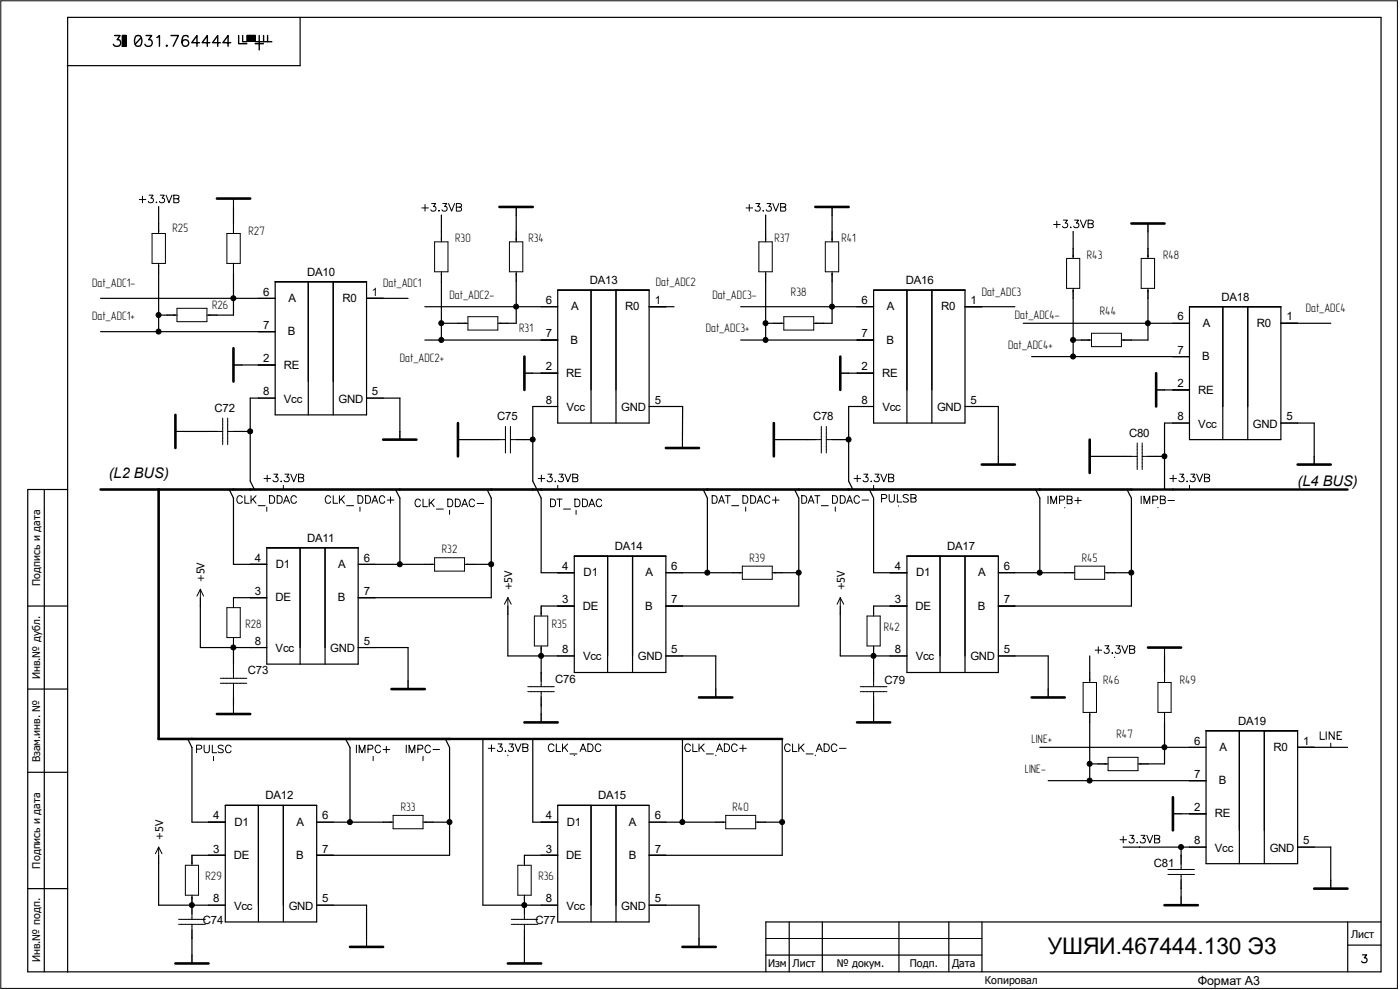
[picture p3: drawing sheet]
<svg xmlns="http://www.w3.org/2000/svg" width="297mm" height="210mm" viewBox="0 0 297 210" stroke-linecap="round" stroke-linejoin="round" font-family="sans-serif">
<g fill="none" stroke="#000" stroke-width=".25">
<path d="M63.7 3.7v10.2h-49.4M33.7 43.9v3.5M33.7 58v12.4M49.5 43.9v3.5M49.5 58v8.8h-3.5M58.4 59.8h19.4v28.2h-19.4zM65.4 59.8v28.2M70.7 59.8v28.2M93.6 45.7v3.5M93.6 59.8v12.3M109.5 59.8v8.8h-1.8M109.5 45.7v3.5"/>
<path d="M162.4 45.7v3.5M162.4 59.8v12.3M176.5 59.8v8.8h-1.7M176.5 45.7v3.5M227.7 49.2v3.5M243.5 49.2v3.5M21.3 63.3h37.1M21.3 70.4h37.1M33.7 66.8h1.7M51.3 77.4h7.1M77.8 63.3h8.8M90.1 65.1h28.2"/>
<path d="M90.1 72.1h28.2M93.6 68.6h3.6M113 79.2h5.3M118.3 61.6h19.4v28.1h-19.4zM125.4 61.6v28.1M130.7 61.6v28.1M137.7 65.1h5.3M157.1 65.1h28.2M157.1 72.1h28.2M162.4 68.6h1.8M180 79.2h5.3M185.3 61.6h19.4v28.1h-19.4z"/>
<path d="M192.4 61.6v28.1M197.7 61.6v28.1M204.7 65.1h10.6M217.1 68.6h35.2M218.9 75.6h33.4M227.7 72.1h1.7M227.7 63.3v12.3M243.5 63.3v8.8h-3.5M252.3 65.1h19.4v28.2h-19.4zM259.4 65.1v28.2M264.7 65.1v28.2M271.7 68.6h10.6"/>
<path d="M38.9 91.5h5.3M51.3 91.5h1.8M58.4 84.5h-5.3v17.6l.9 1.7M77.8 84.5h7v7M98.9 93.3h5.3M111.3 93.3h1.7M118.3 86.2h-5.3v15.9l1.8 3.6v15.8h7M137.7 86.2h7.1v7.1M165.9 93.3h5.3M178.3 93.3h1.7M185.3 86.2h-5.3v15.9l.9 1.7M204.7 86.2h7.1v10.6"/>
<path d="M233 96.8h5.3M245.3 96.8h1.8M247.1 82.7h5.2M252.3 89.7h-5.2v14.1M271.7 89.7h7.1v7.1M9.4 103.8v102.4M14.4 103.8h-8.5v102.4h287.1v-202.5h-278.6v202.5M48.6 103.8l.9 1.9v14h7.1M56.6 116.2h19.4v24.7h-19.4zM63.7 116.2v24.7M69 116.2v24.7M76 119.7h14.1"/>
<path d="M83.9 103.8l.9 1.9v14M100.7 119.7h3.5M103.3 103.8l.9 1.9v21.1h-28.2M121.8 118h19.5v24.7h-19.5zM128.9 118v24.7M134.2 118v24.7M149.2 103.8l.9 1.9v15.8M168.6 103.8l.9 1.9v22.9h-28.2M184.4 103.8l.9 1.9v15.8h7.1M192.4 118h19.4v24.7h-19.4zM199.4 118v24.7M204.7 118v24.7"/>
<path d="M219.7 103.8l.9 1.9v15.8M239.1 103.8l.9 1.9v22.9h-28.2M5.9 128.6h8.5M42.5 128.6v8.8h14.1M49.5 137.4v3.5M49.5 126.8h7.1M76 137.4h10.6v7M107.7 130.3v8.8h14.1M114.8 128.6h7M114.8 139.1v3.6M141.3 139.1h10.5v7.1M141.3 121.5h14.1"/>
<path d="M165.9 121.5h3.6M178.3 130.3v8.8h14.1M185.3 139.1v3.6M185.3 128.6h7.1M211.8 139.1h10.6v7.1M211.8 121.5h14.1M231.2 139.1v3.6M236.5 121.5h3.5M247.1 139.1v3.6M5.9 146.2h8.5M39.8 156.8l.9 1.8v15.8h7.1M49.5 148v1.7"/>
<path d="M73.3 156.8l1 1.8v15.8M94.5 156.8l.9 1.8v22.8h-28.2M102.4 156.8v35.2h15.9M113 156.8v17.6h5.3M114.8 149.7v1.8M144.8 156.8v17.6M165.9 156.8v24.6h-28.2M185.3 149.7v1.8M220.6 158.5h35.3M231.2 153.2v12.4M247.1 153.2v8.9h-3.6M255.9 155h19.4v28.2h-19.4z"/>
<path d="M262.9 155v28.2M268.2 155v28.2M275.3 158.5h10.6M5.9 163.8h8.5M47.8 170.9h19.4v24.7h-19.4zM54.8 170.9v24.7M60.1 170.9v24.7M67.2 174.4h14.1M91.9 174.4h3.5M118.3 170.9h19.4v24.7h-19.4zM125.4 170.9v24.7M130.7 170.9v24.7"/>
<path d="M137.7 174.4h14.1M162.4 174.4h3.5M222.4 165.6h33.5M231.2 162.1h1.8M238.3 179.7h17.6M250.6 179.7v1.7M250.6 172.6h5.3M275.3 179.7h7v7M5.9 188.5h8.5M33.7 183.2v8.8h14.1M40.7 181.4h7.1M40.7 199.1v3.5"/>
<path d="M67.2 192h10.6v7.1M111.3 181.4h7M111.3 199.1v3.5M137.7 192h10.6v7.1M167.4 195.6v10.6M174.5 195.6v10.6M190.7 195.6v10.6M201.3 195.6v10.6M208.3 195.6v10.6M250.6 188.5v1.8M285.9 195.6v10.6M293 195.6h-130.5v10.6"/>
<path d="M162.5 202.6h45.8M285.9 200.5h7.1M289.1 202.6h.8l-.5 .6a.53 .53 0 0 1 .6 .6 .53 .53 0 0 1-.7 .4h-.2l-.2-.3"/>
</g>
<g fill="#000" stroke="#000" stroke-width=".21">
<circle cx="33.6" cy="70.3" r=".53"/>
<circle cx="33.6" cy="66.8" r=".53"/>
<circle cx="49.5" cy="63.3" r=".53"/>
<circle cx="93.6" cy="72.1" r=".53"/>
<circle cx="93.6" cy="68.6" r=".53"/>
<circle cx="109.5" cy="65" r=".53"/>
<circle cx="162.4" cy="68.6" r=".53"/>
<circle cx="162.4" cy="72.1" r=".53"/>
<circle cx="176.5" cy="65" r=".53"/>
<circle cx="227.6" cy="72.1" r=".53"/>
<circle cx="227.6" cy="75.6" r=".53"/>
<circle cx="243.5" cy="68.6" r=".53"/>
<circle cx="53.1" cy="91.5" r=".53"/>
<circle cx="113" cy="93.2" r=".53"/>
<circle cx="180" cy="93.2" r=".53"/>
<circle cx="247" cy="96.8" r=".53"/>
<circle cx="84.8" cy="119.7" r=".53"/>
<circle cx="104.2" cy="119.7" r=".53"/>
<circle cx="49.5" cy="137.4" r=".53"/>
<circle cx="114.8" cy="139.1" r=".53"/>
<circle cx="150.1" cy="121.5" r=".53"/>
<circle cx="169.4" cy="121.5" r=".53"/>
<circle cx="185.3" cy="139.1" r=".53"/>
<circle cx="220.6" cy="121.5" r=".53"/>
<circle cx="240" cy="121.5" r=".53"/>
<circle cx="247" cy="158.5" r=".53"/>
<circle cx="74.2" cy="174.4" r=".53"/>
<circle cx="95.4" cy="174.4" r=".53"/>
<circle cx="144.8" cy="174.4" r=".53"/>
<circle cx="165.9" cy="174.4" r=".53"/>
<circle cx="231.2" cy="165.6" r=".53"/>
<circle cx="231.2" cy="162" r=".53"/>
<circle cx="250.5" cy="179.7" r=".53"/>
<circle cx="40.7" cy="192" r=".53"/>
<circle cx="111.2" cy="192" r=".53"/>
</g>
<g fill="none" stroke="#000" stroke-width=".21">
<path d="M.2 .2h296.3v209.5h-296.3zM29.5 42.3h1.4M30.2 41.6v1.4M31.6 41.4h.9l-.5 .6a.51 .51 0 0 1 .6 .6 .51 .51 0 0 1-.8 .4l-.3-.3M32.3 49.5h2.8v6.4h-2.8zM33.1 43h.2zM33.7 43.8v.1M33.7 47.4v2.1M33.7 55.9v2.1M34 41.4h.8l-.4 .6a.51 .51 0 0 1 .5 .6 .51 .51 0 0 1-.7 .4l-.4-.3M35.2 41.4l.7 1.6 .6-1.6M36.9 42.2h.6"/>
<path d="M36.9 41.4l1 .1v.5l-.4 .2 .5 .3-.2 .5h-.9zM48.1 49.5h2.9v6.4h-2.9zM49.5 42.1v1.8M49.5 47.4v2.1M49.5 55.9v2.1M58.4 59.8h19.4M89.5 44.1h1.4M90.2 43.4v1.4M91.6 43.2h.8l-.5 .6a.51 .51 0 0 1 .6 .6 .51 .51 0 0 1-.7 .4l-.4-.3M92.2 51.3h2.8v6.4h-2.8zM93 44.7h.2zM93.6 45.6v.1"/>
<path d="M93.6 49.2v2.1M93.6 57.7v2.1M93.9 43.2h.9l-.5 .6a.51 .51 0 0 1 .6 .6 .51 .51 0 0 1-.8 .4l-.3-.3M95.2 43.2l.6 1.6 .6-1.6M96.8 43.2l1 .1v.5l-.3 .1 .4 .4-.2 .4-.9 .1zM96.8 43.9h.7M108.1 51.3h2.8v6.4h-2.8zM109.5 43.9v1.8M109.5 49.2v2.1M109.5 57.7v2.1M158.3 44.1h1.4M159 43.4v1.4"/>
<path d="M160.4 43.2h.8l-.5 .6a.51 .51 0 0 1 .6 .6 .51 .51 0 0 1-.7 .4l-.4-.3M161 51.3h2.8v6.4h-2.8zM161.8 44.7h.2zM162.4 45.6v.1M162.4 49.2v2.1M162.4 57.7v2.1M162.7 43.2h.9l-.5 .6a.51 .51 0 0 1 .6 .6 .51 .51 0 0 1-.8 .4l-.3-.3M164 43.2l.6 1.6 .6-1.6M165.6 43.9h.7M165.6 43.2l1 .1v.5l-.3 .1 .4 .4-.2 .4-.9 .1zM175.1 51.3h2.8v6.4h-2.8zM176.5 43.9v1.8"/>
<path d="M176.5 49.2v2.1M176.5 57.7v2.1M223.5 47.6h1.4M224.2 46.9v1.4M225.6 46.7h.8l-.4 .6a.51 .51 0 0 1 .5 .6 .51 .51 0 0 1-.7 .4l-.4-.3M226.3 54.8h2.8v6.4h-2.8zM227.1 48.3h.1zM227.7 49.1v.1M227.7 52.7v2.1M228 46.7h.8l-.5 .6a.51 .51 0 0 1 .6 .6 .51 .51 0 0 1-.7 .4l-.4-.3M229.2 46.7l.6 1.6 .7-1.6M230.8 47.5h.7"/>
<path d="M230.8 46.7l1.1 .1v.5l-.4 .2 .4 .3-.1 .5h-1zM242.1 54.8h2.8v6.4h-2.8zM243.5 47.4v1.8M243.5 52.7v2.1M35.4 66.8h2.1M37.5 65.4h6.4v2.8h-6.4zM43.9 66.8h2.1M49.5 77.4h1.8M54.8 77.4h3.6M54.8 63.3h3.6M54.8 70.4h3.6M77.8 63.3h3.5"/>
<path d="M97.2 68.6h2.1M99.3 67.2h6.3v2.8h-6.3zM105.6 68.6h2.1M111.3 79.2h1.7M114.8 79.2h3.5M114.8 72.1h3.5M114.8 65.1h3.5M118.3 61.6h19.4M137.7 65.1h3.6M164.2 68.6h2.1M166.3 67.2h6.3v2.8h-6.3zM172.6 68.6h2.2"/>
<path d="M178.3 79.2h1.7M181.8 79.2h3.5M181.8 72.1h3.5M181.8 65.1h3.5M185.3 61.6h19.4M204.7 65.1h3.6M227.7 61.2v2.1M229.4 72.1h2.2M231.6 70.7h6.3v2.8h-6.3zM237.9 72.1h2.1M243.5 61.2v2.1M248.8 68.6h3.5"/>
<path d="M248.8 75.6h3.5M252.3 65.1h19.4M271.7 68.6h3.6M37.2 91.5h1.7M44.2 91.5h3M47.2 88.7v5.6M48.3 91.5h3M48.3 88.7v5.6M54.8 84.5h3.6M77.8 84.5h3.5M84.8 91.5v1.8M97.2 93.3h1.7"/>
<path d="M104.2 93.3h3M107.2 90.5v5.6M108.3 93.3h3M108.3 90.5v5.6M114.8 86.2h3.5M137.7 86.2h3.6M144.8 93.3v1.7M164.2 93.3h1.7M171.2 93.3h3M174.2 90.5v5.6M175.3 93.3h3M175.3 90.5v5.6"/>
<path d="M181.8 86.2h3.5M204.7 86.2h3.6M211.8 96.8v1.8M231.2 96.8h1.8M238.3 96.8h3M241.3 94v5.6M242.3 96.8h3M242.3 94v5.6M245.3 82.7h1.8M248.8 82.7h3.5M248.8 89.7h3.5M271.7 89.7h3.6"/>
<path d="M278.8 96.8v1.8M51.4 105.5a.59 .59 0 0 0-.7-.3 .59 .59 0 0 0-.5 .6 .67 .67 0 0 0 .3 .9 .67 .67 0 0 0 .9-.1v-.2M51.9 105.2v1.6h1M53.1 119.7h3.5M53.3 105.2v1.6M53.6 105.9l.7 .9M54.3 105.2l-1 1.1M54.8 107.3h1.5M56 101.5h1.4M56.6 107.6v.9M56.6 116.2h19.4M56.7 100.8v1.4"/>
<path d="M57.2 105.2h.5a.88 .88 0 0 1 .6 .8 .88 .88 0 0 1-.6 .8h-.5zM58.1 100.6h.8l-.4 .6a.51 .51 0 0 1 .5 .6 .51 .51 0 0 1-.7 .4l-.4-.3M58.8 105.2h.6a.88 .88 0 0 1 .5 .8 .88 .88 0 0 1-.5 .8h-.6zM59.6 102.2h.1zM60.1 103v.8M60.2 106.8l.6-1.6 .6 1.6M60.4 106.3h.8M60.5 100.6h.8l-.5 .6a.51 .51 0 0 1 .6 .6 .51 .51 0 0 1-.7 .4l-.4-.3M61.7 100.6l.6 1.6 .6-1.6M62.9 105.5a.59 .59 0 0 0-.7-.3 .59 .59 0 0 0-.5 .6 .67 .67 0 0 0 .2 .9 .67 .67 0 0 0 .9-.1l.1-.2M63.3 101.3h.7M63.3 100.6l1 .1v.5l-.3 .1 .4 .4-.1 .5h-1z"/>
<path d="M70.1 105.5a.59 .59 0 0 0-.6-.3 .59 .59 0 0 0-.5 .6v.4a.59 .59 0 0 0 .5 .6 .59 .59 0 0 0 .6-.4M70.7 105.2v1.6h.9M72 105.2v1.6M72.4 105.9l.7 .9M73.1 105.2l-1.1 1.1M73.5 107.3h1.5M75.9 105.2h.6a.88 .88 0 0 1 .5 .8 .88 .88 0 0 1-.5 .8h-.6zM76 119.7h3.5M76.4 107.6v.9M77.6 105.2h.5a.88 .88 0 0 1 .5 .8 .88 .88 0 0 1-.5 .8h-.5zM78.9 106.8l.6-1.6 .6 1.6M79.2 106.3h.7"/>
<path d="M81.6 105.5a.59 .59 0 0 0-.7-.3 .59 .59 0 0 0-.4 .6v.4a.59 .59 0 0 0 .5 .6 .59 .59 0 0 0 .6-.4M82.2 106.1h1.4M82.8 105.4v1.4M89.2 106.3a.59 .59 0 0 0-.7-.4 .59 .59 0 0 0-.4 .6v.4a.59 .59 0 0 0 .4 .6 .59 .59 0 0 0 .7-.4M89.7 105.9v1.6h1M90.1 119.7h2.1M91.1 105.9v1.6M91.4 106.6l.7 .9M92.1 105.9l-1 1.1M92.2 118.3h6.4v2.9h-6.4zM92.6 108h1.5M95 105.9h.5a.88 .88 0 0 1 .6 .8 .88 .88 0 0 1-.6 .8h-.5z"/>
<path d="M95.4 108.2v.9M96.6 105.9h.6a.88 .88 0 0 1 .5 .8 .88 .88 0 0 1-.5 .8h-.6zM98 107.5l.6-1.6 .6 1.6M98.2 107h.8M98.6 119.7h2.1M100.7 106.3a.59 .59 0 0 0-.7-.4 .59 .59 0 0 0-.5 .6v.4a.59 .59 0 0 0 .5 .6 .59 .59 0 0 0 .7-.4M101.2 106.8h1.4M114.2 101.5h1.4M114.9 100.8v1.4M116.2 100.6h.9l-.5 .6a.51 .51 0 0 1 .6 .6 .51 .51 0 0 1-.7 .4l-.4-.3M116.8 105.9h.5a.88 .88 0 0 1 .6 .8 .88 .88 0 0 1-.6 .8h-.5zM117.7 102.2h.2z"/>
<path d="M118.2 105.9h1.1M118.3 103v.8M118.6 100.6h.9l-.5 .6a.51 .51 0 0 1 .6 .6 .51 .51 0 0 1-.8 .4l-.4-.3M118.7 105.9v1.6M119.5 108h1.5M119.8 100.6l.7 1.6 .6-1.6M121.5 101.3h.7M121.5 100.6l1 .1v.5l-.3 .1 .4 .4-.2 .5h-.9zM121.8 118h19.5M122 105.9h.5a.88 .88 0 0 1 .5 .8 .88 .88 0 0 1-.5 .8h-.5zM122.2 108.2v.9M123.6 105.9h.5a.88 .88 0 0 1 .5 .8 .88 .88 0 0 1-.5 .8h-.5z"/>
<path d="M124.9 107.5l.7-1.6 .6 1.6M125.2 107h.7M127.6 106.3a.59 .59 0 0 0-.6-.4 .59 .59 0 0 0-.5 .6 .67 .67 0 0 0 .2 .9 .67 .67 0 0 0 .9-.1v-.2M151.1 105.2h.5a.88 .88 0 0 1 .6 .8 .88 .88 0 0 1-.6 .8h-.5zM152.4 106.8l.7-1.6 .6 1.6M152.7 106.3h.8M153.8 105.2h1.1M154.4 105.2v1.6M155.2 107.3h1.5M157.6 105.2h.6a.88 .88 0 0 1 .5 .8 .88 .88 0 0 1-.5 .8h-.6zM158.2 107.6v.9M159.3 105.2h.5a.88 .88 0 0 1 .5 .8 .88 .88 0 0 1-.5 .8h-.5z"/>
<path d="M160.6 106.8l.6-1.6 .6 1.6M160.9 106.3h.7M163.3 105.5a.59 .59 0 0 0-.7-.3 .59 .59 0 0 0-.4 .6v.4a.59 .59 0 0 0 .5 .6 .59 .59 0 0 0 .6-.4M163.9 106.1h1.4M164.5 105.4v1.4M170.1 105.2h.5a.88 .88 0 0 1 .6 .8 .88 .88 0 0 1-.6 .8h-.5zM171.4 106.8l.7-1.6 .6 1.6M171.7 106.3h.8M172.8 105.2h1.1M173.4 105.2v1.6M174.2 107.3h1.5M176.6 105.2h.6a.88 .88 0 0 1 .5 .8 .88 .88 0 0 1-.5 .8h-.6z"/>
<path d="M177.2 107.6v.9M178.3 105.2h.5a.88 .88 0 0 1 .5 .8 .88 .88 0 0 1-.5 .8h-.5zM179.6 106.8l.7-1.6 .5 1.6M179.9 106.3h.7M181.2 101.5h1.4M181.9 100.8v1.4M182.3 105.5a.59 .59 0 0 0-.7-.3 .59 .59 0 0 0-.4 .6v.4a.59 .59 0 0 0 .5 .6 .59 .59 0 0 0 .6-.4M182.9 106.1h1.4M183.3 100.6h.8l-.5 .6a.51 .51 0 0 1 .6 .6 .51 .51 0 0 1-.7 .4l-.4-.3M184.7 102.2h.2zM185.3 103v.8M185.6 100.6h.9l-.5 .6a.51 .51 0 0 1 .6 .6 .51 .51 0 0 1-.8 .4l-.3-.3"/>
<path d="M186.9 100.6l.6 1.6 .6-1.6M187 105.7h1l.1-.5-.4-.3h-.7v1.6M188.5 101.3h.7M188.5 100.6l1 .1v.5l-.3 .1 .4 .4-.2 .5h-.9zM188.6 104.9v1.1a.56 .56 0 0 0 .6 .5 .56 .56 0 0 0 .5-.5v-1.1M190.4 104.9v1.6h.9M190.6 107.3v.1M192.4 118h19.4M192.7 105.1a.63 .63 0 0 0-1.1 .2l.2 .2 .9 .5-.2 .5h-.5l-.4-.2M193.3 105.7h.6M193.3 104.9h.6l.5 .3-.1 .3-.4 .2 .5 .3-.2 .5h-.9zM222.3 105.2v1.6"/>
<path d="M222.9 106.8v-1.6l.6 1.6 .7-1.6v1.6M224.8 106.1l.9-.1 .1-.2-.1-.5-.9-.1v1.6M225.9 107.7h.1M226.4 106h.7M226.4 105.2l.9 .1 .2 .4-.2 .3h-.2l.4 .3-.2 .5h-.9zM228 106.2h1.4M228.7 105.5v1.3M242.1 105.2v1.6M242.7 106.8v-1.6l.6 1.6 .6-1.6v1.6M244.6 106.1l.9-.1 .1-.2-.1-.5-.9-.1v1.6M245.7 107.7h.1M246.2 106h.6"/>
<path d="M246.2 105.2l.9 .1 .1 .4-.1 .3h-.3l.4 .3-.1 .5h-.9zM247.8 106.2h1.4M248.2 101.5h1.4M248.9 100.8v1.4M250.3 100.6h.8l-.4 .6a.51 .51 0 0 1 .5 .6 .51 .51 0 0 1-.7 .4l-.4-.3M251.8 102.2h.1zM252.3 103v.8M252.6 100.6h.9l-.5 .6a.51 .51 0 0 1 .6 .6 .51 .51 0 0 1-.7 .4l-.4-.3M253.9 100.6l.6 1.6 .6-1.6M255.5 101.3h.7M255.5 100.6l1 .1v.5l-.3 .1 .4 .4-.1 .5h-1zM42.5 125v3.6"/>
<path d="M42.5 125l.7 1.4M42.5 125l-.7 1.4M48.1 128.9h2.9v6.4h-2.9zM49.5 126.8v2.1M49.5 135.3v2.1M53.1 137.4h3.5M53.1 126.8h3.5M76 137.4h3.5M76 126.8h3.5M107.7 126.8v3.5M107.7 126.8l.8 1.4M107.7 126.8l-.7 1.4"/>
<path d="M113.4 130.7h2.8v6.3h-2.8zM114.8 128.6v2.1M114.8 137v2.1M118.3 121.5h3.5M118.3 139.1h3.5M118.3 128.6h3.5M141.3 121.5h3.5M141.3 139.1h3.5M141.3 128.6h3.5M155.4 121.5h2.1M157.5 120.1h6.3v2.8h-6.3zM163.8 121.5h2.1"/>
<path d="M178.3 126.8v3.5M178.3 126.8l.7 1.4M178.3 126.8l-.7 1.4M183.9 130.7h2.8v6.3h-2.8zM185.3 128.6v2.1M185.3 137v2.1M188.8 121.5h3.6M188.8 139.1h3.6M188.8 128.6h3.6M211.8 121.5h3.5M211.8 139.1h3.5M211.8 128.6h3.5"/>
<path d="M225.9 121.5h2.1M228 120.1h6.4v2.8h-6.4zM232.3 137.9h1.4M233 137.2v1.4M234.4 121.5h2.1M234.4 137h.8l-.4 .6a.51 .51 0 0 1 .5 .6 .51 .51 0 0 1-.7 .4l-.4-.3M235.9 138.6h.2zM236.5 139.4v.1M236.8 137h.8l-.4 .6a.51 .51 0 0 1 .5 .6 .51 .51 0 0 1-.7 .4l-.4-.3M238 137l.6 1.6 .7-1.6M239.6 137.8h.7M239.6 137l1.1 .1v.5l-.4 .2 .4 .3-.1 .5h-1z"/>
<path d="M247.1 137.4v1.7M41.7 158.9l.9-.1 .2-.4-.4-.3h-.7v1.6M43.3 158.1v1.1a.56 .56 0 0 0 .6 .5 .56 .56 0 0 0 .5-.5v-1.1M45 158.1v1.6h1M46.7 144.9h5.7M46.7 143.9h5.7M47.4 158.3a.63 .63 0 0 0-1.1 .2l.1 .2 1 .5-.2 .4-.5 .1-.4-.2M49 158.5a.61 .61 0 0 0-.7-.4 .61 .61 0 0 0-.5 .6 .67 .67 0 0 0 .2 .9 .67 .67 0 0 0 .9-.1l.1-.2M49.5 140.9v3M49.5 144.9v3.1M49.5 149.7v1.8M75.6 158.1v1.6"/>
<path d="M76.2 159.7v-1.6l.6 1.6 .6-1.6v1.6M78.1 158.9l.9-.1 .1-.2-.1-.4-.9-.1v1.6M80.7 158.5a.59 .59 0 0 0-.7-.4 .59 .59 0 0 0-.4 .6v.4a.59 .59 0 0 0 .5 .6 .59 .59 0 0 0 .6-.4M81.3 159h1.4M82 158.3v1.4M86.2 158.1v1.6M86.6 144.4v1.8M86.8 159.7v-1.6l.6 1.6 .6-1.6v1.6M88.6 158.9l1-.1 .1-.2-.1-.4-1-.1v1.6M91.3 158.5a.59 .59 0 0 0-.7-.4 .59 .59 0 0 0-.4 .6v.4a.59 .59 0 0 0 .5 .6 .59 .59 0 0 0 .6-.4M91.9 159h1.4M103.6 158.7h1.4"/>
<path d="M104.3 158v1.4M105.7 157.8h.8l-.5 .7a.51 .51 0 0 1 .6 .6 .51 .51 0 0 1-.7 .3l-.4-.3M107.1 159.4h.2zM108 157.8h.9l-.5 .7a.51 .51 0 0 1 .6 .6 .51 .51 0 0 1-.8 .3l-.3-.3M109.3 157.8l.6 1.6 .6-1.6M110.9 158.6h.7M110.9 157.8l1 .1v.6l-.3 .1 .4 .3-.2 .5h-.9zM112 146.7h5.6M112 145.7h5.6M114.8 142.7v3M114.8 146.7v3M114.8 151.5v1.7"/>
<path d="M117.5 158.2a.61 .61 0 0 0-.7-.4 .61 .61 0 0 0-.5 .7 .67 .67 0 0 0 .2 .8 .67 .67 0 0 0 .9-.1l.1-.2M118 157.8v1.6h1M119.3 157.8v1.6M119.7 158.5l.7 .9M120.4 157.8l-1.1 1.1M120.9 159.9h1.5M123.1 159.4l.6-1.6 .6 1.6M123.3 158.9h.8M124.7 157.8h.6a.85 .85 0 0 1 .5 .8 .85 .85 0 0 1-.5 .8h-.6zM127.5 158.2a.61 .61 0 0 0-.7-.4 .61 .61 0 0 0-.5 .7 .67 .67 0 0 0 .2 .8 .67 .67 0 0 0 .9-.1l.1-.2M146.5 158.2a.61 .61 0 0 0-.7-.4 .61 .61 0 0 0-.5 .7 .67 .67 0 0 0 .2 .8 .67 .67 0 0 0 .9-.1l.1-.2M147 157.8v1.6h.9"/>
<path d="M148.3 157.8v1.6M148.7 158.5l.7 .9M149.4 157.8l-1.1 1.1M149.9 159.9h1.4M151.8 146.2v1.8M152 159.4l.7-1.6 .6 1.6M152.3 158.9h.7M153.7 157.8h.5a.85 .85 0 0 1 .6 .8 .85 .85 0 0 1-.6 .8h-.5zM156.4 158.2a.61 .61 0 0 0-.7-.4 .61 .61 0 0 0-.5 .7 .67 .67 0 0 0 .2 .8 .67 .67 0 0 0 .9-.1l.1-.2M156.9 158.7h1.4M157.6 158v1.4M167.6 158.2a.61 .61 0 0 0-.7-.4 .61 .61 0 0 0-.4 .7 .67 .67 0 0 0 .2 .8 .67 .67 0 0 0 .9-.1v-.2"/>
<path d="M168.1 157.8v1.6h1M169.5 157.8v1.6M169.8 158.5l.8 .9M170.6 157.8l-1.1 1.1M171 159.9h1.5M173.2 159.4l.6-1.6 .7 1.6M173.4 158.9h.8M174.8 157.8h.6a.85 .85 0 0 1 .6 .8 .85 .85 0 0 1-.6 .8h-.6zM177.5 158.2a.61 .61 0 0 0-.7-.4 .61 .61 0 0 0-.4 .7 .67 .67 0 0 0 .2 .8 .67 .67 0 0 0 .9-.1v-.2M178.1 158.7h1.4M182.5 146.7h5.7M182.5 145.7h5.7"/>
<path d="M185.3 142.7v3M185.3 146.7v3M185.3 151.5v1.7M222.4 146.2v1.8M229.8 144.8h2.8v6.3h-2.8zM231.2 142.7v2.1M231.2 151.1v2.1M245.7 144.8h2.8v6.3h-2.8zM247.1 142.7v2.1M247.1 151.1v2.1M252.3 158.5h3.6M255.9 155h19.4"/>
<path d="M275.3 158.5h3.5M280.1 155.2v1.6h.9M281.3 155.2v1.6M282.3 157.6v.9M283 155.2v1.6l-1-1.6v1.6M283.7 156h.6M284.6 155.2h-.9v1.6h.9M33.7 179.7v3.5M33.7 179.7l.7 1.4M33.7 179.7l-.7 1.4M44.2 174.4h3.6M45.3 160.4v1"/>
<path d="M47.8 170.9h19.4M67.2 174.4h3.5M79.2 160.4v1M81.3 174.4h2.1M83.4 173h6.3v2.8h-6.3zM89.7 174.4h2.2M89.7 160.4v1M107.7 160.2v.1M114.8 174.4h3.5M118.3 170.9h19.4M121.8 160.2v.1M137.7 174.4h3.6"/>
<path d="M151.8 174.4h2.2M151.8 160.2v.1M154 173h6.3v2.8h-6.3zM160.3 174.4h2.1M173 160.2v.1M233 162.1h2.1M235.1 160.7h6.3v2.8h-6.3zM237.6 178.1h1.4M238.3 177.4v1.4M239.7 177.2h.8l-.4 .6a.51 .51 0 0 1 .5 .6 .51 .51 0 0 1-.7 .4l-.4-.3M241.2 178.8h.1zM241.4 162.1h2.1"/>
<path d="M241.8 179.6v.1M242.1 177.2h.8l-.5 .6a.51 .51 0 0 1 .6 .6 .51 .51 0 0 1-.7 .4l-.4-.3M243.3 177.2l.6 1.6 .7-1.6M244.9 178h.7M244.9 177.2l1.1 .1v.5l-.4 .2 .4 .3-.1 .5h-1zM248.8 172.6h1.8M252.3 172.6h3.6M252.3 179.7h3.6M252.3 165.6h3.6M275.3 179.7h3.5M37.9 196.1h5.7M37.9 195h5.7"/>
<path d="M39.3 183.6h2.8v6.3h-2.8zM40.7 181.4v2.2M40.7 189.9v5.1M40.7 196.1v3M44.2 192h3.6M44.2 181.4h3.6M67.2 192h3.5M67.2 181.4h3.5M77.8 199.1v1.8M108.5 196.1h5.6M108.5 195h5.6M109.9 183.6h2.8v6.3h-2.8z"/>
<path d="M111.3 181.4v2.2M111.3 189.9v5.1M111.3 196.1v3M114.8 192h3.5M114.8 181.4h3.5M137.7 192h3.6M137.7 181.4h3.6M148.3 199.1v1.8M162.5 199.1h45.8M247.8 185.5h5.6M247.8 184.4h5.6M250.6 181.4v3"/>
<path d="M250.6 185.5v3M250.6 190.3v1.7M282.3 186.7v1.8M40.7 202.6v1.8M111.3 202.6v1.8"/>
</g>
<g fill="none" stroke="#000" stroke-width=".55">
<path d="M46 42.1h7.1M106 43.9h7M173 43.9h7M240 47.4h7.1M49.5 73.9v7M111.3 75.6v7.1M178.3 75.6v7.1M245.3 79.2v7M37.2 88v7M81.3 93.3h7M97.2 89.7v7.1M141.3 95h7"/>
<path d="M164.2 89.7v7.1M208.3 98.6h7M231.2 93.3v7M275.3 98.6h7M21.3 103.8h218.7M33.7 103.8v53h61.7M243.5 137.4h7.1M46 151.5h7.1M83.1 146.2h7M111.3 153.2h7M148.3 148h7.1M181.8 153.2h7"/>
<path d="M218.9 148h7M248.8 169.1v7M247.1 192h7M278.8 188.5h7.1M37.2 204.4h7M74.3 200.9h7M107.7 204.4h7.1M144.8 200.9h7"/>
</g>
<path d="M240 103.8h45.9M95.4 156.8h70.5" fill="none" stroke="#000" stroke-width=".51"/>
<g fill="none" stroke="#000" stroke-width=".3">
<path d="M24.3 7.5h1.2l-.7 .9a.73 .73 0 0 1 .8 .9 .73 .73 0 0 1-1 .5l-.3-.1-.3-.3M26 7.5h.8v2.3h-.8zM26 7.5v2.3M26.2 7.5v2.3M26.4 7.5v2.3M26.5 7.5v2.3M26.6 7.5v2.3M26.7 7.5v2.3M28.9 7.6a.8 .8 0 0 1 1.1 .4 1.85 1.85 0 0 1-.2 1.7 .8 .8 0 0 1-1.1-.3 1.85 1.85 0 0 1 .2-1.8zM30 8l-1.3 1.4M31 7.5h1.2l-.7 .9a.73 .73 0 0 1 .8 .9 .73 .73 0 0 1-1 .5l-.3-.1-.3-.3M33.3 8l.5-.5v2.3"/>
<path d="M35.4 9.6v.2l-.1-.1zM36.3 7.5h1.5l-1.1 2.3M39.9 7.9a.68 .68 0 0 0-1-.3 1.79 1.79 0 0 0 0 2.1 .72 .72 0 0 0 1.1-.3 .72 .72 0 0 0-.5-1 .72 .72 0 0 0-.9 .7M42.3 9.1h-1.6l1.1-1.6v2.3M44.5 9.1h-1.6l1.1-1.6v2.3M46.7 9.1h-1.6l1.1-1.6v2.3M48.9 9.1h-1.6l1.1-1.6v2.3M50.6 7.5v1.8h1.8M51.5 7.5v1.3h.9M52.5 7.5v1.2M52.6 7.5v1.2M52.7 7.5v1.2"/>
<path d="M52.8 7.5v1.2M53 7.5v1.2M53.2 7.5v1.2M53.3 7.5v1.2M53.4 7.5v1.2M53.5 7.5v1.2M53.6 7.5v1.2M53.7 7.5v1.2M53.8 7.5v1.2M53.9 7.5v1.2M54.1 7.5v1.2v-1.2h-1.7v1.2h1.7M54.1 9.3h1.8"/>
<path d="M54.1 8.8h1.8M55 7.5v3.1M55.9 7.5v1.3h1.8M56.8 7.5v1.3"/>
</g>
<text font-size="4.9" x="222.3" y="202.5">УШЯИ.467444.130 Э3</text>
<g font-size="3.1">
<text x="23.1" y="101.3">(L2 BUS)</text>
<text x="275.3" y="103.1">(L4 BUS)</text>
</g>
<text font-size="2.7" x="254.1" y="209">Формат А3</text>
<g font-size="2.6">
<text x="36.6" y="49.2">R25</text>
<text x="52.7" y="49.9">R27</text>
<text x="96.6" y="51.4">R30</text>
<text x="112.1" y="51.4">R34</text>
<text x="164.3" y="51.4">R37</text>
<text x="178.5" y="51.4">R41</text>
<text x="230.6" y="54.9">R43</text>
<text x="246.8" y="54.9">R48</text>
<text x="19.6" y="61">Dat_ADC1-</text>
<text x="45" y="65.5">R26</text>
<text x="81.3" y="61">Dat_ADC1</text>
<text x="95.4" y="63.4">Dat_ADC2-</text>
<text x="139.1" y="60.6">Dat_ADC2</text>
<text x="151.1" y="63.4">Dat_ADC3-</text>
<text x="167.8" y="62.7">R38</text>
<text x="208.3" y="62.7">Dat_ADC3</text>
<text x="19.6" y="68">Dat_ADC1+</text>
<text x="110.2" y="70.5">R31</text>
<text x="149.7" y="70.5">Dat_ADC3+</text>
<text x="215.3" y="67.6">Dat_ADC4-</text>
<text x="233.3" y="66.9">R44</text>
<text x="277" y="66.3">Dat_ADC4</text>
<text x="84.8" y="76.8">Dat_ADC2+</text>
<text x="213.9" y="74">Dat_ADC4+</text>
<text x="93.7" y="117.4">R32</text>
<text x="159" y="119.1">R39</text>
<text x="229.5" y="119.1">R45</text>
<text x="52.1" y="133.2">R28</text>
<text x="117.1" y="133.2">R35</text>
<text x="187.5" y="133.9">R42</text>
<text x="234.1" y="145.2">R46</text>
<text x="250.3" y="145.2">R49</text>
<text x="218.9" y="157.6">LINE+</text>
<text x="236.9" y="156.5">R47</text>
<text x="217.4" y="164">LINE-</text>
<text x="85" y="172">R33</text>
<text x="155.4" y="172">R40</text>
<text x="43.6" y="186.8">R29</text>
<text x="114.2" y="186.8">R36</text>
</g>
<g font-size="2.4">
<text x="65.2" y="58.5">DA10</text>
<text x="55.8" y="62.7">6</text>
<text x="61.2" y="64.1">A</text>
<text x="72.7" y="64.1">R0</text>
<text x="78.9" y="62.7">1</text>
<text x="115.8" y="64.5">6</text>
<text x="121.2" y="65.8">A</text>
<text x="125.1" y="60.2">DA13</text>
<text x="132.6" y="65.8">R0</text>
<text x="138.9" y="64.5">1</text>
<text x="182.8" y="64.5">6</text>
<text x="188.2" y="65.8">A</text>
<text x="192.2" y="60.2">DA16</text>
<text x="199.6" y="65.8">R0</text>
<text x="205.9" y="64.5">1</text>
<text x="259.2" y="63.8">DA18</text>
<text x="55.8" y="69.8">7</text>
<text x="61.1" y="71.1">B</text>
<text x="115.8" y="71.5">7</text>
<text x="182.8" y="71.5">7</text>
<text x="249.8" y="68">6</text>
<text x="255.2" y="69.4">A</text>
<text x="266.7" y="69.4">R0</text>
<text x="272.9" y="68">1</text>
<text x="55.8" y="76.8">2</text>
<text x="121" y="72.9">B</text>
<text x="188" y="72.9">B</text>
<text x="249.8" y="75.1">7</text>
<text x="255.1" y="76.4">B</text>
<text x="55.8" y="83.9">8</text>
<text x="60.2" y="78.2">RE</text>
<text x="78.9" y="83.9">5</text>
<text x="115.8" y="78.6">2</text>
<text x="120.1" y="80">RE</text>
<text x="182.8" y="78.6">2</text>
<text x="187.2" y="80">RE</text>
<text x="249.8" y="82.1">2</text>
<text x="254.2" y="83.5">RE</text>
<text x="45.5" y="87.4">C72</text>
<text x="60.2" y="85.4">Vcc</text>
<text x="71.8" y="85.4">GND</text>
<text x="105.5" y="89.2">C75</text>
<text x="115.8" y="85.6">8</text>
<text x="120.2" y="87.2">Vcc</text>
<text x="131.8" y="87.2">GND</text>
<text x="138.9" y="85.6">5</text>
<text x="172.5" y="89.2">C78</text>
<text x="182.8" y="85.6">8</text>
<text x="187.2" y="87.2">Vcc</text>
<text x="198.8" y="87.2">GND</text>
<text x="205.9" y="85.6">5</text>
<text x="249.8" y="89.2">8</text>
<text x="272.9" y="89.2">5</text>
<text x="239.5" y="92.7">C80</text>
<text x="254.2" y="90.7">Vcc</text>
<text x="265.8" y="90.7">GND</text>
<text x="54.1" y="119.1">4</text>
<text x="65.2" y="114.9">DA11</text>
<text x="77.2" y="119.1">6</text>
<text x="130.4" y="116.7">DA14</text>
<text x="201" y="116.7">DA17</text>
<text x="58.5" y="120.5">D1</text>
<text x="71.7" y="120.5">A</text>
<text x="119.3" y="120.9">4</text>
<text x="123.8" y="122.3">D1</text>
<text x="136.9" y="122.3">A</text>
<text x="142.4" y="120.9">6</text>
<text x="189.9" y="120.9">4</text>
<text x="194.4" y="122.3">D1</text>
<text x="207.5" y="122.3">A</text>
<text x="212.9" y="120.9">6</text>
<text x="54.1" y="126.2">3</text>
<text x="58.4" y="127.6">DE</text>
<text x="71.7" y="127.6">B</text>
<text x="77.2" y="126.2">7</text>
<text x="119.3" y="128">3</text>
<text x="123.7" y="129.3">DE</text>
<text x="136.9" y="129.3">B</text>
<text x="142.4" y="128">7</text>
<text x="189.9" y="128">3</text>
<text x="194.2" y="129.3">DE</text>
<text x="207.4" y="129.3">B</text>
<text x="212.9" y="128">7</text>
<text x="54.1" y="136.8">8</text>
<text x="77.2" y="136.8">5</text>
<text x="52.6" y="143">C73</text>
<text x="58.5" y="138.3">Vcc</text>
<text x="70.1" y="138.3">GND</text>
<text x="119.3" y="138.6">8</text>
<text x="123.7" y="140.1">Vcc</text>
<text x="135.3" y="140.1">GND</text>
<text x="142.4" y="138.6">5</text>
<text x="189.9" y="138.6">8</text>
<text x="194.3" y="140.1">Vcc</text>
<text x="205.9" y="140.1">GND</text>
<text x="212.9" y="138.6">5</text>
<text x="117.8" y="144.8">C76</text>
<text x="187.7" y="145.2">C79</text>
<text x="262.7" y="153.7">DA19</text>
<text x="253.3" y="157.9">6</text>
<text x="258.7" y="159.3">A</text>
<text x="270.2" y="159.3">R0</text>
<text x="276.4" y="157.9">1</text>
<text x="253.3" y="165">7</text>
<text x="258.6" y="166.4">B</text>
<text x="45.3" y="173.8">4</text>
<text x="56.3" y="169.6">DA12</text>
<text x="68.3" y="173.8">6</text>
<text x="115.8" y="173.8">4</text>
<text x="126.9" y="169.6">DA15</text>
<text x="138.9" y="173.8">6</text>
<text x="253.3" y="172">2</text>
<text x="257.7" y="173.4">RE</text>
<text x="49.7" y="175.2">D1</text>
<text x="62.9" y="175.2">A</text>
<text x="120.3" y="175.2">D1</text>
<text x="133.4" y="175.2">A</text>
<text x="253.3" y="179.1">8</text>
<text x="276.4" y="179.1">5</text>
<text x="45.3" y="180.8">3</text>
<text x="49.6" y="182.2">DE</text>
<text x="62.8" y="182.2">B</text>
<text x="68.3" y="180.8">7</text>
<text x="115.8" y="180.8">3</text>
<text x="120.1" y="182.2">DE</text>
<text x="133.4" y="182.2">B</text>
<text x="138.9" y="180.8">7</text>
<text x="244.8" y="183.9">C81</text>
<text x="257.7" y="180.6">Vcc</text>
<text x="269.4" y="180.6">GND</text>
<text x="45.3" y="191.4">8</text>
<text x="68.3" y="191.4">5</text>
<text x="115.8" y="191.4">8</text>
<text x="138.9" y="191.4">5</text>
<text x="43.1" y="196">C74</text>
<text x="49.7" y="193">Vcc</text>
<text x="61.3" y="193">GND</text>
<text x="113.6" y="196">C77</text>
<text x="120.2" y="193">Vcc</text>
<text x="131.8" y="193">GND</text>
</g>
<g font-size="2.2">
<text x="8.6" y="124.3" transform="rotate(-90 8.6 124.3)">Подпись и дата</text>
<text x="43.4" y="123.5" transform="rotate(-90 43.4 123.5)">+5V</text>
<text x="108.6" y="125.3" transform="rotate(-90 108.6 125.3)">+5V</text>
<text x="179.2" y="125.3" transform="rotate(-90 179.2 125.3)">+5V</text>
<text x="8.6" y="144.1" transform="rotate(-90 8.6 144.1)">Инв.№ дубл.</text>
<text x="8.6" y="161.7" transform="rotate(-90 8.6 161.7)">Взам.инв. №</text>
<text x="34.6" y="178.2" transform="rotate(-90 34.6 178.2)">+5V</text>
<text x="8.6" y="184.2" transform="rotate(-90 8.6 184.2)">Подпись и дата</text>
<text x="286.6" y="198.9">Лист</text>
<text x="8.6" y="204.2" transform="rotate(-90 8.6 204.2)">Инв.№ подп.</text>
<text x="162.9" y="205.2">Изм Лист</text>
<text x="177.5" y="205.2">№ докум.</text>
<text x="193" y="205.2">Подп.</text>
<text x="202" y="205.2">Дата</text>
<text x="209" y="208.8">Копировал</text>
</g>
</svg>
